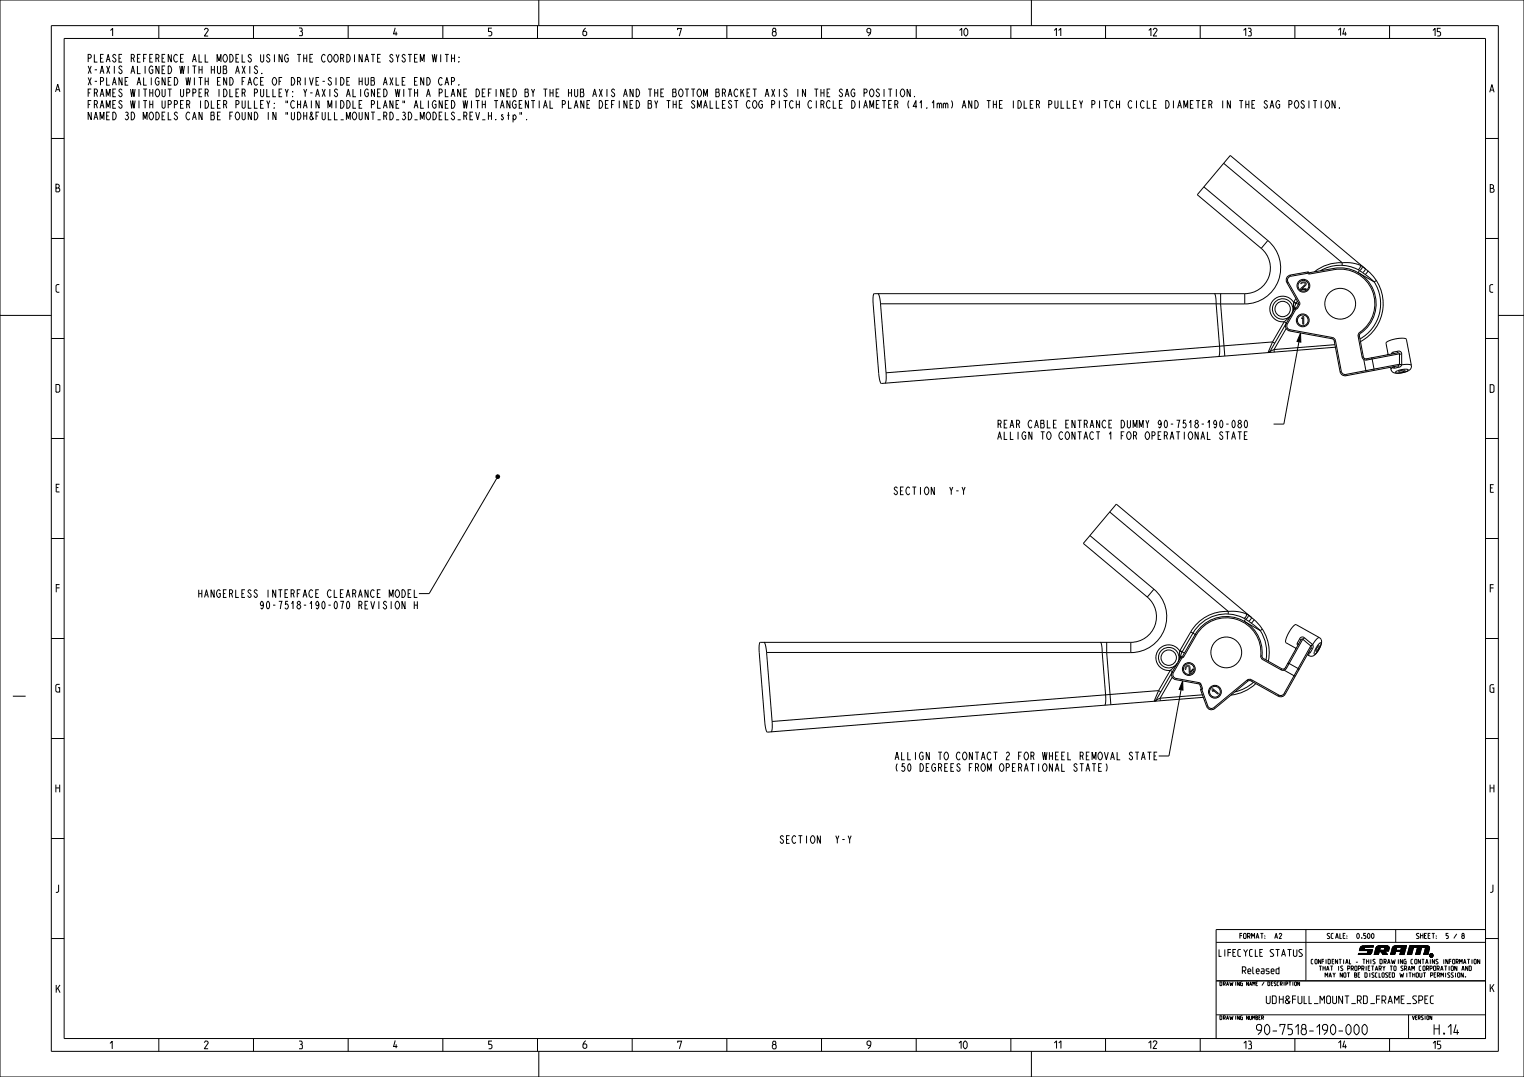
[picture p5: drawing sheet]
<svg xmlns="http://www.w3.org/2000/svg" width="594mm" height="420mm" viewBox="0 0 594 420" stroke-linecap="round" stroke-linejoin="round" font-family="sans-serif">
<g fill="none" stroke="#000" stroke-width=".39">
<path d="M0 0h594v420h-594zM210 0v10M402 0v10M20 10h564v400h-564zM25 15h554v390h-554zM61.9 10v5M98.8 10v5M135.7 10v5M172.6 10v5M209.5 10v5M246.4 10v5M283.3 10v5"/>
<path d="M320.2 10v5M357.1 10v5M394 10v5M430.9 10v5M467.8 10v5M504.7 10v5M541.6 10v5M20 54h5M579 54h5M469.2 72.9l25 20.9M476.9 63.7l46.3 38.8M20 93h5"/>
<path d="M491.6 96.9a10 10 0 0 1 3 11 10 10 0 0 1-9.4 6.6M491.6 96.9l-24.9-21 12.8-15.3 53.6 45M494.2 93.8a14 14 0 0 1 4.1 15.5 14 14 0 0 1-13.1 9.2M494.2 93.8l-2.6 3.1M579 93h5M342.2 114.5a6.2 6.2 0 0 1 1 4M343.2 118.5l2.1 26.9M343.2 118.5h130.8M473.3 114.5a4.5 4.5 0 0 1 .7 3.6v.4M474 118.5l1.4 17.6a3.3 3.3 0 0 1-.4 2.9M474 118.5h1.8M475.8 118.5h9.4"/>
<path d="M475.8 118.5l1.6 20.3M475.8 114.5v4M485.2 114.5h-144.5a4.4 4.4 0 0 0-.4 3.7l2.3 28.5a3.3 3.3 0 0 0 .9 2.8l177-14.1M485.2 114.5v4M501.6 110.2l4.5 7.9M502 110l-.4 .2M502 110l4.5 7.9M503 107.2a2 2 0 0 0-1.4 3M503 107.2v.5M503 107.7a1.5 1.5 0 0 0-1 2.3M504.2 117.9l-.1 3.3M504.2 117.9a5 5 0 0 0-8.8 .4 5 5 0 0 0 5.1 7.2"/>
<path d="M504.2 117.9l.9 .5M504.3 117.7l-.1 .2M504.3 117.7l2.2 1.2M505.1 116.4l-.8 1.3M505.3 119.9l-.2 .1M505.3 119.9l.5 .3M505.7 117.4l-1 1.8-.3 1.6M506.1 118.1l-.8 1.8M506.5 118.9l-.7 1.3M506.5 117.9v1M506.5 117.9l-.4 .2M507.3 110.1a1.01 1.01 0 0 1 1.3-.2 1.01 1.01 0 0 1 .4 1.3l-1.6 1.4h1.7v.3h-2.2v-.3l1.7-1.6a.71 .71 0 0 0-.4-.9 .71 .71 0 0 0-.9 .5h-.3z"/>
<path d="M509.7 106.6l.7 .3M509.7 106.6l-6.7 1.1M509.8 106l.3 .2M509.8 106l-.1 .6M509.8 106l-6.8 1.2M510.1 106.2l.2 .2M510.1 106.2l-.4 .4M510.3 106.4l.1 .5M519.9 104.7a14 14 0 0 1 15.4 8.5 14 14 0 0 1-5 16.8M519.9 104.7l-9.6 1.7M519.9 104.7l.1 .5M520 105.2a13.5 13.5 0 0 1 14.9 8.2 13.5 13.5 0 0 1-4.9 16.2"/>
<path d="M520 105.2l-9.6 1.7M523.2 102.5a16 16 0 0 0-10.9 3.5M523.2 102.5l3.7 .1 3.3 .8M523.2 102.5l-.1 1M529.1 105.1a15 15 0 0 0-14.5 .5M529.1 105.1l.8 .4M529.9 105.5l1.2 .8M529.9 105.5l-.5 .8 6.2 3.6M530.2 103.4a1.25 1.25 0 0 1-1.1 1.7M530.2 103.4l.8 .5M531 103.9l.2 .2a.89 .89 0 0 1 .8 1.4l-.9 .8M531 103.9l-.3 .9-.8 .7"/>
<path d="M531.1 106.3l1 .7M532.1 107l3.5 2.9M533.1 105.6a16.7 16.7 0 0 1-2.8 27.6M533.1 105.6l-1 1.4M535.6 109.9a15.7 15.7 0 0 1-5.5 22.3M536.5 109.4l-.9 .5M0 123h20M20 132h5M495.1 136.8l-.8 .5M495.1 136.8l.1 .1M495.2 136.9l-.4 .5-.5-.1M496 133.3l-150.7 12.1"/>
<path d="M496 133.3l.8 .5M496 133.3l-1.7 4M496.6 136.3l-1.4 .6M496.6 136.3l.1 1M500.5 125.5l.9 .5M500.5 125.5l-4.5 7.8M501.3 128.1l-4.7 8.2M501.7 126.4l-.4-.3a2 2 0 0 0 1.4 3M501.7 126.4a1.5 1.5 0 0 0 1.1 2.2M502.6 123.6l-2.1 1.9M502.6 123.6h.1M502.7 129.1l16.5 3"/>
<path d="M502.8 128.6l16.5 3M502.8 128.6l-.1 .5M503.2 122.8l-.6 .8M503.5 122.3a4 4 0 0 0-3.6-5.8 4 4 0 0 0-3.5 5.9 4 4 0 0 0 6.9 .3M504.1 121.2v.1M504.1 121.2h.1M504.8 120.1l.3 .4M504.8 120.1l-9.7 16.7M505.1 120l-.3 .1M505.1 120v.5M505.1 120.5l-3.4 5.9M505.8 120.2l-.7 .3"/>
<path d="M507.8 123.4h.3v3h-.3v-2.5l-.4 .5zM519.2 132.1l.8 .8M519.3 131.6l.7 .3 .5 .9M519.3 131.6l-.1 .5M520 132.9l2.3 12M520.3 134.4l-23.7 1.9M520.5 132.8l-.5 .1M520.5 132.8l2.3 12M529.4 131.1l1.5 8.1M529.8 131l-.4 .1M529.8 131l1.6 8.1M530 129.6l-.5 .5-.1 1"/>
<path d="M530 129.6l.3 .4M530.3 130l-.5 1M530.9 139.2l.7 1M531.4 139.1l.4 .7 .8 .1M531.4 139.1l-.5 .1M531.8 139.8l-.2 .4M532.6 139.9l.2 .5M534.3 139.6l.5 .4 .8 3.9-.4 .6M541 138l-.4 .4M541.1 138.3l-.9-4.6a10.5 10.5 0 0 1 7.7-1.6l.3 .2 1.9 10.2M543 137.3l-.3 .7M543 137.3l-.7 .8"/>
<path d="M544.7 137l-1.7 .3M544.7 137v.6M544.7 137l1.2 .1 .4 1.1M544.7 137.6l.6 .1 .2 .3M544.7 137.6l-12.1 2.3M545.5 138v4.1M545.5 138l.8 .2M545.5 138l-12.7 2.4M546.3 138.2v4M579 132h5M584 123h10M345.3 145.4l.1 1.2a3.2 3.2 0 0 1-.4 2.8"/>
<path d="M522.3 144.9a2 2 0 0 0 2.3 1.6M522.8 144.8a1.5 1.5 0 0 0 1.8 1.2M522.8 144.8l-.5 .1M524.6 146v.5M531.6 140.2l1.2 .2M531.6 140.2l.9 4.8M542 143.2l.1 .9M542.8 143.1l.1 .2M542.9 143.3l-.8 .8M542.9 143.3l.7 .3M543 143l-.1 .3M543.1 143l.5 .6"/>
<path d="M544 145l.7-.4a4.2 4.2 0 0 1 4.2-.3 6.4 6.4 0 0 1-4.8 1.1zM544.8 142.7l.3 .6M544.8 142.7l-20.2 3.8M545.1 143.3l-1.5 .3M545.2 144.9l.2-.2a1.84 1.84 0 0 1 2.2-.1l-.4 .2a1.99 1.99 0 0 1-2.1 .2zM545.5 142.1l.8 .2M545.5 142.1l-.7 .6M545.5 142.1h.1M545.5 142.1l.8 .1M545.5 142.1l-20.9 3.9M546.3 142.3l-.4 .7-.8 .3M546.3 142.3a4.5 4.5 0 0 1 3.8 .2"/>
<path d="M546.3 142.2v.1M547.7 144.5h.1M550.1 142.5v.7a2.49 2.49 0 0 1-1.9 1.7 5.8 5.8 0 0 1-5.6 0l-.5-.8M20 171h5M579 171h5M432.5 199.7l46.2 38.7M20 210h5M424.8 208.9l24.9 20.9M579 210h5M447.2 232.8a10 10 0 0 1 2.9 11.1 10 10 0 0 1-9.4 6.6M447.2 232.8l-25-20.9 12.9-15.3 53.6 45M449.7 229.8a14 14 0 0 1 4.2 15.5 14 14 0 0 1-13.2 9.2"/>
<path d="M449.7 229.8l-2.5 3M478.7 238.4a16 16 0 0 0-14.6 8M478.7 238.4l3.8 .1 3.3 .9M478.7 238.4v1M485.8 239.4a1.25 1.25 0 0 1-1.1 1.6M485.8 239.4l.8 .5M486.6 239.9l.2 .1a.89 .89 0 0 1 .7 1.4l-.8 .9M486.6 239.9l-.3 .9-.9 .7M20 249h5M297.8 250.5a6.2 6.2 0 0 1 1 3.9M298.8 254.4l2.1 27M298.8 254.4h130.8"/>
<path d="M428.9 250.5a4.5 4.5 0 0 1 .7 3.6v.3M429.6 254.4l1.4 17.7a3.3 3.3 0 0 1-.5 2.9M429.6 254.4l1.7 .1M431.3 254.5h9.4M431.3 254.5l1.7 20.3M431.3 250.5v4M440.7 250.5h-144.4a4.4 4.4 0 0 0-.4 3.6l2.3 28.6a3.3 3.3 0 0 0 .9 2.8l169.9-13.6M440.7 250.5v4M458.2 259.6l-2.1 1.8M458.2 259.5v.1M458.2 259.5h.1M458.3 259.5h-.1"/>
<path d="M458.8 258.7l-.5 .8M459.1 258.3a4 4 0 0 0-3.7-5.8 4 4 0 0 0-3.4 5.9 4 4 0 0 0 6.9 .3M459.7 257.2h.1M459.7 257.1v.1M459.8 253.9l-.1 3.2M459.8 253.9a5 5 0 0 0-8.8 .4 5 5 0 0 0 5.1 7.1M459.8 253.9l.9 .5M459.9 253.7l-.1 .2M459.9 253.7l1.7 1M460.4 256.1l.3 .4M460.4 256.1l-9.7 16.7M460.7 256l-.3 .1"/>
<path d="M460.7 256v.5M460.7 256.5l-3.4 5.8M460.9 255.9l-.2 .1M460.9 255.9l.5 .3M461.4 256.2l-.7 .3M462.3 259.8l.9-.4 .5 .4 .2 2.3 1.1-1.3 .2 .2-1.4 1.7-.3-.2-.1-2.3a.71 .71 0 0 0-.9-.2 .71 .71 0 0 0-.2 1l-.2 .2-.2-.6zM464.1 246.4l2.2 1.3M464.1 246.4l-4.2 7.3M466.3 247.7a13.5 13.5 0 0 1 15.8-6.1 13.5 13.5 0 0 1 9.3 14.2M466.3 247.7l-4.9 8.5M484.7 241a15 15 0 0 0-19.7 5.9l-4.5 7.8-.5 2M484.7 241l.7 .5"/>
<path d="M485.4 241.5l1.3 .8M485.4 241.5l-.4 .8 6.2 3.6M486.7 242.3l1 .7M487.7 243l3.5 2.9M488.7 241.6a16.7 16.7 0 0 1 5.6 16.3M488.7 241.6l-1 1.4M491.2 245.9a15.8 15.8 0 0 1 2.2 11.5M491.4 255.8l.2 .9 .6 .5M491.4 255.8h.5M491.9 255.8a14 14 0 0 0-9.7-14.7 14 14 0 0 0-16.4 6.3l-4.9 8.5M491.9 255.8l.5 1M492 245.4l-.8 .5"/>
<path d="M492.2 257.2l7.2 4M492.4 256.8l7.2 4M492.4 256.8l-.2 .4M501.8 258.9l.7-.2 3.5 2 .2 .6M504.9 252.7v.6M505.7 250.7l.3 .7M505.7 250.7l.1 1.1M506.5 249.3l-.8 1.4M506.5 249.3l.5 .3M507 249.6l-6 10.8M507.8 249.3l3.1 2.6M507.8 249.3l-.4-.1-.4 .4"/>
<path d="M507.8 249.3l-6.3 11.2M508.5 248.8l3 2.5M508.5 248.8l-.7 .5M508.5 248.8l-1.1-.4-.9 .9M509.5 255.3l.8 .4M509.9 254.6l.3 .1M510 254.4l.2 .3M510.2 254.7l.1 1M510.8 254.3l-.7 .1M510.8 254.3l-.6 .4M510.9 251.9h.1M510.9 251.9l-10.4 18.6"/>
<path d="M510.9 251.9v.9M510.9 252.8l.7 .2M510.9 252.8l-10 17.9M511.5 251.3l.1 .1M511.5 251.3l-.6 .6M511.6 253l-.8 1.3M511.6 251.4l-.7 .5M511.6 251.4l.2 .8-.2 .8M513.8 252l.3-.2a1.88 1.88 0 0 1-1 2.1l-.2 .1v-.5zM514.1 251.1a.44 .44 0 0 1 .6-.4 .44 .44 0 0 1 .1 .7l-.9 2.2-1.1 1.4a.41 .41 0 0 1-.7-.1 .41 .41 0 0 1 .2-.6l.8-1.8zM514.2 251.8h.1M514.2 248.7a4.1 4.1 0 0 0-2.6 2.7"/>
<path d="M514.2 248.7l.2 .1a2.07 2.07 0 0 1 .5 2.6 5.8 5.8 0 0 1-3.8 4.5l-.8-.2M514.2 248.7l-9.3-5.1a10.4 10.4 0 0 0-3.8 6.9l4.1 2.4M579 249h5M5 271.5h5M450.7 272.8l-.8 .4M450.7 272.8l.1 .1M450.8 272.9l-.4 .5-.5-.2M451.6 269.3l-150.7 12.1M451.6 269.3l.8 .5M451.6 269.3l-1.7 3.9M452.2 272.3l-1.4 .6M452.2 272.3l.1 1"/>
<path d="M456.1 261.4l.9 .5M456.1 261.4l-4.5 7.9M456.9 264.1l-4.7 8.2M457.3 262.3l-.4-.2a2 2 0 0 0 1.4 3M457.3 262.3a1.5 1.5 0 0 0 1.1 2.3M458.3 265.1l9 1.6M458.4 264.6l9 1.6M458.4 264.6l-.1 .5M467.3 266.7l.3 .3M467.4 266.2l.7 .6M467.4 266.2l-.1 .5M467.6 267l.6 1.4"/>
<path d="M467.9 268.9l.6 .1M467.9 268.9l2.4 6.6M468 268.7l-.1 .2M468 268.7l.5 .3M468.1 266.8l-.5 .2M468.1 266.8l.5 1.4M468.2 268.4l-.2 .3M468.5 269l2.3 6.3M468.6 268.2l-.1 .8M468.6 268.2l-.4 .2M468.7 271l-16.5 1.3M470.3 275.5a2 2 0 0 0 3.1 .8"/>
<path d="M470.8 275.3a1.5 1.5 0 0 0 2.3 .6M470.8 275.3l-.5 .2M472.6 268.5l2.3 1.9-.2 .3-1.9-1.6 .1 .6-.4-.3zM473.1 275.9l.3 .4M486.1 265.2l-13 10.7M486.1 265.2l.3 .4M486.4 265.6l-13 10.7M487.5 265.5l-1.1 .1M487.5 265.5l10.7 6M487.8 265.1l-.7-.2-1 .3M487.8 265.1l10.6 5.9M487.8 265.1l-.3 .4"/>
<path d="M488.5 266.1a15.8 15.8 0 0 1-7.2 3.7M489.5 266.6a16.7 16.7 0 0 1-9.7 4.5M498.4 271l-.2 .5M499.4 261.2l1.1 .2M499.6 260.8l.8 .1M499.6 260.8l-.2 .4M500.4 260.9l.1 .5M500.5 270.5a1.5 1.5 0 0 1-2.1 .5M500.5 270.5l.4 .2M500.5 261.4l4.3 2.4M500.9 270.7l-1.2 1-1.5-.2M501 260.4l-.6 .5"/>
<path d="M501 260.4l.5 .1M501.5 260.5l-1 .9M20 288h5M300.9 281.4l.1 1.2a3.2 3.2 0 0 1-.4 2.8M579 288h5M20 327h5M579 327h5M20 366h5M474 367.5h105M509 362.5v20M529.5 372.2h4.4zM529.5 372.2l4.6-.1z"/>
<path d="M529.5 372.2l4.7-.2zM529.5 372.2l4.8-.3zM529.5 372.2l3.4-.4 1.4 .1zM529.5 372.2h4.2zM529.6 371.8h3.3l-3.4 .4zM529.9 370.5l5-.1zM529.9 370.5l3.3 .2zM529.9 370.5l5-.1-1.7 .3zM529.9 370.5h5M530.1 370l1.8-.6-.2 1zM530.1 370l1.6 .4-1.8 .1zM530.1 369.8l1.8-.4z"/>
<path d="M530.2 369.5l1.7-.1-1.8 .4zM530.3 369.3l5-.3zM530.3 369.3l1.6 .1-1.7 .1zM530.3 369.2h5M530.4 369.3l.8-.3h4.1l-.1 .4h-3.3l-.2 1h3.2l-.5 1.4-.8 .4h-4.1l.1-.4h3.3l.3-1.1h-3.3zM530.5 369.2l4.8-.2zM530.5 369.2l4.8-.2-5 .3zM530.7 369.1l4.6-.1zM530.7 369h4.6M530.9 369h4.4zM531.9 369.4l3.4-.4-.1 .4zM532.9 371.8l1.7-.2-.1 .2z"/>
<path d="M532.9 371.8l1.8-.5-.1 .3zM532.9 371.8h1.6zM533.2 370.7l1.7-.3-.2 .9zM533.2 370.7l1.5 .6-1.8 .5zM533.9 372.2h-4.4M534.3 372.1l-4.8 .1M534.9 370.5l-5 .1M535.6 372.2l2-1.2zM535.6 372.2l2.1-1.4zM535.6 372.2l2.1-1.6zM535.6 372.2l2.3-2.2-.2 .6zM535.6 372.2l1.9-1-.2 1z"/>
<path d="M536.3 369.9l1.7-.5-.1 .6zM536.3 369.9l1.6 .1-2.3 2.2zM536.3 369.6l1.7-.2-1.7 .5zM536.5 369.4l4.9-.1zM536.5 369.4h1.5l-1.7 .2zM536.5 369.4h4.9M536.5 369.3h4.9M536.6 369.3l.8-.4 3.7 .2 .4 .6-.3 1.2h-1.5l1.1 1.3h-1.7l-1.3-1.5-.5 1.5h-1.7zM536.6 369.2l4.6-.1zM536.6 369.2h4.7zM536.6 369.2h4.7l-4.8 .2zM536.6 369.1h4.6"/>
<path d="M536.6 369.2h4.7M536.8 369.1h4.3zM536.8 369.1h4.4zM536.8 369h4.3M537.1 369h3.8zM537.1 369l4 .1zM537.3 368.9h3.4zM537.3 368.9l3.6 .1zM537.3 368.9l3.6 .1M537.7 370.6h.9zM537.7 370.6l.1 .1zM537.8 370.8h.1"/>
<path d="M537.8 370.7l1.8-.1 .1 .3zM537.8 370.7l1.9 .2-1.5 .3zM537.8 370.7l1.8-.1zM538 369.4l3.4-.1zM538 369.4h1.9l-.3 1.2h-1.9zM538.2 371.2l1.5-.3-.7 1.2zM538.9 369.4l2.5-.1zM539.2 372.2h1.6zM539.2 372.2h.5zM539.6 370.6l1.7-.2-1.6 .5zM539.7 370.9l1.6-.5-.1 .5zM539.7 370.9l-.6 1.2z"/>
<path d="M539.7 370.9l-.6 1.3zM539.7 370.9l1.1 1.3h-1.6zM539.7 369.4l1.7-.1zM539.8 370l1.7-.3zM539.8 370l1.6-.5zM539.8 370l1.6-.1-.1 .5zM539.8 370l1.5 .4-1.7 .2zM539.8 369.4l1.6-.1zM539.9 369.4l1.5 .1zM539.9 369.4l1.5 .1-1.6 .5zM542 372.2h1.5zM542 372.2l1.6-.1z"/>
<path d="M542 372.2l1.7-.2zM542 372.2l1.8-.4-.1 .2zM542 372.2l1.9-.9-.1 .5zM542 372.2l1.9-1.1zM542 372.2l2-1.2zM542 372.2l2.1-1.6-.1 .4zM542 372.2l2.3-2.2-.2 .6zM542 372.2h1.3zM542 372.2h.9zM542.6 369.8l1.8-.4-.1 .6zM542.6 369.8l1.7 .2-2.3 2.2zM542.8 369.5l1.6-.1-1.8 .4z"/>
<path d="M542.9 369.3l1.5 .1-1.6 .1zM542.9 369.3l5.2-.3zM542.9 369.1h5.2M543 369.2l.6-.2h4.5l-.8 3.2h-1.7l.4-1.2-2.1 .2a.87 .87 0 0 1-1.1 1h-.8zM543.1 369.1l5-.1zM543.1 369h5M543.3 369h4.8zM543.5 369h4.6zM543.7 369h4.4zM543.7 369h4.4M544 371l2-.4zM544 371l2-.4v.4z"/>
<path d="M544 370.8h2M544 362.5v5M544.1 370.6h1l-1.1 .4zM544.4 369.4l3.7-.4zM544.4 369.4h1.9l-.3 1.2h-1.9zM545.3 369.4l2.8-.4zM546 371l2-1.3-2.4 2.5zM546 370.6l2-.9-2 1.3zM546.1 369.4l2-.4zM546.2 370l1.8-.3-2 .9zM546.2 369.4l1.9-.4zM546.3 369.4l1.8-.4-.1 .7z"/>
<path d="M546.3 369.4l1.7 .3-1.8 .3zM548 369.7l-.7 2.5h-1.7zM549.4 368.9h7.1zM549.4 368.9h7.1l-5.6 .5zM549.4 368.9l1.5 .5-2.3 2.8zM549.4 368.9l7.3 .1 .5 .8-.6 2.4h-1.7l.8-2.8h-1.6l-.7 2.8h-1.6l.7-2.8h-1.6l-.7 2.8h-1.6zM549.4 368.9h7.1M550.9 369.4h6.2zM550.9 369.4l6.1-.2 .1 .2zM550.9 369.4l6.1-.2zM550.9 369.4l6-.3zM550.9 369.4l5.8-.4z"/>
<path d="M550.9 369.4l-.7 2.8h-1.6zM550.9 369.4h6.2M550.9 369.3h6.2M552.5 369.4h4.6zM552.5 369.4h1.6l-2.3 2.8zM554.1 369.4h3zM554.1 369.4l-.7 2.8h-1.6zM555.7 369.4h1.4l.1 .3zM555.7 369.4l1.5 .3-2.3 2.5zM557.1 370l-.5 2.2h-1.7zM557.1 370l-2.2 2.2zM557.2 369.7l-2.3 2.5z"/>
<path d="M557.3 372.5h.1M557.2 372.7h.1M557.3 372.4h.1M557.2 372.6h.1M557.3 372.7h.1M557.2 372.8h.1M557.4 372.3h.1M557.2 372.5h.1M557.3 372.8h.1M557.3 372.9h.1M557.2 372.4h.1M557.4 372.8h.1"/>
<path d="M557.3 373h.1M557.5 372.2h.1M557.3 372.3h.1M557.4 372.9h.1M557.4 373h.1M557.4 372.2h.1M557.6 372.1h.1M557.3 372.2h.1M557.5 373h.1M557.4 373.1h.1M557.4 372.1h.3zM557.4 372.1h.2z"/>
<path d="M557.4 373.1h.2zM557.5 372.1l.4-.1zM557.5 372.1l.3-.1zM557.5 373.1h.2zM557.5 373.1h.3zM557.6 372h.5zM557.6 373.2h.3zM557.6 373.2l.6-.1zM557.6 373.2h.5zM557.7 372.3h.2zM557.7 372.3v.6zM557.7 372.3h.4v.6l-.2-.3-.2 .3z"/>
<path d="M557.7 372h.4zM557.7 372l.3-.1zM557.7 373.2h.4zM557.8 372.4h.3zM557.8 372.5h.1M557.8 372.5l-.1 .4zM557.8 372.4l-.1 .5zM557.8 372.4l.3-.1zM557.8 372.4l.2-.1zM557.8 372.4l.2 .1zM557.8 372.6h.3zM557.8 372.6h.2z"/>
<path d="M557.8 372.6l.3-.1zM557.8 372.6l-.1 .3zM557.9 371.9h.1M557.8 373.2h.3zM557.9 373.2h.1M557.9 372.5h.1M557.9 372h.2zM557.9 373.2l.3-.1zM557.9 372.6h.1M557.9 372.4h.1M558.1 372.6h.1M558 372.6h.1"/>
<path d="M558 372.5h.1M558.1 372.5h.1M558 372l.2 .1zM558 373.1h.2zM558 372.4h.1M558 372.7h.1M558.1 372.4h.1M558 372.9h.1M558.1 372.7h.1M558 372.8h.1M558.1 372.9h.1M558.1 372.8h.1"/>
<path d="M558 373.1h.3zM558 372.1h.2zM558.1 373.1h.2zM558.1 372.1h.2zM558.2 373.1h.1M558.3 373h.1M558.3 372.1h.1M558.3 372.2h.1M558.4 373h.1M558.3 372.3h.1M558.4 372.2h.1M558.4 372.3h.1"/>
<path d="M558.5 372.9h.1M558.5 372.3h.1M558.4 372.4h.1M558.5 372.8h.1M558.3 372.9h.1M558.5 372.4h.1M558.4 372.5h.1M558.5 372.7h.1M558.4 372.8h.1M558.5 372.6h.1M558.4 372.7h.1M558.5 372.5h.1"/>
<path d="M579 366h5M579 362.5h-105v42.5M474 382.5h105M474 395.7h105M549 395.7v9.3M61.9 405v5M98.8 405v5M135.7 405v5M172.6 405v5M209.5 405v5M210 410v10M246.4 405v5"/>
<path d="M283.3 405v5M320.2 405v5M357.1 405v5M394 405v5M402 410v10M430.9 405v5M467.8 405v5M504.7 405v5M541.6 405v5"/>
<circle cx="508" cy="111.4" r="2.1"/>
<circle cx="508" cy="111.4" r="2.5"/>
<circle cx="522.4" cy="118.4" r="6"/>
<circle cx="499.9" cy="120.5" r="3"/>
<circle cx="507.8" cy="124.9" r="2.1"/>
<circle cx="507.8" cy="124.9" r="2.5"/>
<circle cx="455.5" cy="256.5" r="3"/>
<circle cx="478" cy="254.4" r="6"/>
<circle cx="463.4" cy="260.9" r="2.1"/>
<circle cx="463.4" cy="260.9" r="2.5"/>
<circle cx="473.5" cy="269.8" r="2.1"/>
<circle cx="473.5" cy="269.8" r="2.5"/>
<circle cx="557.9" cy="372.6" r=".56"/>
<circle cx="557.9" cy="372.6" r=".65"/>
</g>
<g fill="#000">
<path d="M530.1 370l1.6 .4-1.8 .1zM530.1 369.8l1.8-.4zM530.3 369.3l1.6 .1-1.7 .1zM530.2 369.5l1.7-.1-1.8 .4zM530.1 370l1.8-.6-.2 1zM533.2 370.7l1.5 .6-1.8 .5zM532.9 371.8l1.7-.2-.1 .2zM532.9 371.8h1.6zM532.9 371.8l1.8-.5-.1 .3zM533.2 370.7l1.7-.3-.2 .9zM536.3 369.9l1.6 .1-2.3 2.2zM536.5 369.4h1.5l-1.7 .2z"/>
<path d="M536.3 369.6l1.7-.2-1.7 .5zM535.6 372.2l2-1.2zM535.6 372.2l1.9-1-.2 1zM535.6 372.2l2.1-1.4zM535.6 372.2l2.3-2.2-.2 .6zM535.6 372.2l2.1-1.6zM537.8 370.7l1.8-.1 .1 .3zM537.7 370.6l.1 .1zM536.3 369.9l1.7-.5-.1 .6zM537.8 370.7l1.9 .2-1.5 .3zM538.2 371.2l1.5-.3-.7 1.2zM537.7 370.6h.9z"/>
<path d="M539.7 370.9l-.6 1.2zM539.7 370.9l-.6 1.3zM539.2 372.2h.5zM539.8 370l1.5 .4-1.7 .2zM539.6 370.6l1.7-.2-1.6 .5zM537.8 370.7l1.8-.1zM539.7 370.9l1.1 1.3h-1.6zM539.7 369.4l1.7-.1zM539.9 369.4l1.5 .1-1.6 .5zM539.8 369.4l1.6-.1zM539.2 372.2h1.6zM539.7 370.9l1.6-.5-.1 .5z"/>
<path d="M539.9 369.4l1.5 .1zM539.8 370l1.7-.3zM539.8 370l1.6-.1-.1 .5zM539.8 370l1.6-.5zM542.6 369.8l1.7 .2-2.3 2.2zM542.9 369.3l1.5 .1-1.6 .1zM542.8 369.5l1.6-.1-1.8 .4zM542 372.2h.9zM542 372.2h1.5zM542 372.2h1.3zM542 372.2l1.6-.1zM542 372.2l1.7-.2z"/>
<path d="M542 372.2l1.8-.4-.1 .2zM542 372.2l1.9-.9-.1 .5zM542 372.2l1.9-1.1zM542 372.2l2-1.2zM542 372.2l2.1-1.6-.1 .4zM542 372.2l2.3-2.2-.2 .6zM544.1 370.6h1l-1.1 .4zM542.6 369.8l1.8-.4-.1 .6zM546 371l2-1.3-2.4 2.5zM546 370.6l2-.9-2 1.3zM546.3 369.4l1.7 .3-1.8 .3zM546.2 370l1.8-.3-2 .9z"/>
<path d="M546.2 369.4l1.9-.4zM548 369.7l-.7 2.5h-1.7zM546.3 369.4l1.8-.4-.1 .7zM549.4 368.9l1.5 .5-2.3 2.8zM550.9 369.4l-.7 2.8h-1.6zM552.5 369.4h1.6l-2.3 2.8zM554.1 369.4l-.7 2.8h-1.6zM555.7 369.4l1.5 .3-2.3 2.5zM549.4 368.9h7.1l-5.6 .5zM550.9 369.4l5.8-.4zM550.9 369.4l6-.3zM555.7 369.4h1.4l.1 .3z"/>
<path d="M557.1 370l-2.2 2.2zM557.1 370l-.5 2.2h-1.7zM557.2 369.7l-2.3 2.5zM557.4 372.1h.3zM557.5 372.1l.4-.1zM557.4 373.1h.2zM557.6 372h.5zM557.5 373.1h.3zM557.4 372.1h.2zM557.7 372.3v.6zM557.7 372l.3-.1zM557.6 373.2h.5z"/>
<path d="M557.5 373.1h.2zM557.8 372.4h.3zM557.8 372.4l-.1 .5zM557.8 372.6h.3zM557.8 372.5l-.1 .4zM557.8 372.6l-.1 .3zM557.7 373.2h.4zM557.5 372.1l.3-.1zM557.9 372h.2zM557.6 373.2h.3zM557.6 373.2l.6-.1zM557.7 372.3h.2z"/>
<path d="M558 373.1h.2zM557.9 373.2l.3-.1zM557.8 372.4l.2-.1zM558 372l.2 .1zM558 372.1h.2zM557.8 372.6l.3-.1zM557.8 372.6h.2zM557.8 372.4l.3-.1zM557.8 373.2h.3zM557.7 372h.4zM558.1 373.1h.2zM558 373.1h.3z"/>
<path d="M558.1 372.1h.2z"/>
</g>
<path d="M530.3 369.2h5" fill="none" stroke="#000" stroke-width=".42"/>
<path d="M529.5 372h4.8" fill="none" stroke="#000" stroke-width=".41"/>
<path d="M542.9 369.2h5.2" fill="none" stroke="#000" stroke-width=".43"/>
<!-- layer: 09_NOTES -->
<g fill="none" stroke="#000" stroke-width=".39">
<path d="M102 28.5l.2 .2zM176 31.7h.7l.5-.5v-.5l-.5-.5h-.7v3M176 22.7h1.2M177.2 21.2v3M178.8 24l.2 .2zM178.8 22.2l.2 .3zM178.8 33l.2 .2zM214.4 39.2v3h1.2M214.4 36.2h1.2M215.6 34.7v3M216.8 36.2h.7M218 34.7h-1.2v3h1.2"/>
<path d="M356.4 37.5l.2 .2zM402.8 39.2h-1.2v3h1.2M203.3 43.7v1M205.2 46.5l.2 .2zM211.8 42.2l.8-3 .7 3M212.1 41.2h.9M404 40.7h.7l.5-.5v-.5l-.5-.5h-.7v3M404.7 40.7l.5 1.5M522 42l.2 .2zM506.3 133.3l-5.9 32.1h-4M506.9 129.9l.1 3.5-1.5-.2zM485 169.9h.8"/>
<path d="M485.3 164.1l.3-.2a2.03 2.03 0 0 1 0 3 2.12 2.12 0 0 1-.3-2.8zM486.2 168.4h-1.2v3h1.2M193.3 185.6l.5-.4 .7 .1 .3 .6-.3 .6-.7 .1-.5-.4zM193.6 186.5l-26.3 45h-4M161.5 230v3h1.2M460.3 269l-4.7 25.8h-4M461 265.5l.1 3.6-1.5-.2zM431.1 297.8a2.67 2.67 0 0 1 0 3M449.8 294.8h.8M451 293.3h-1.2v3h1.2M491.7 397l.8-.2-.2-.7h-.6v1.5M492.1 397l.4 .6"/>
<path d="M506.5 382.9v1.5l-.7-1.5v1.5"/>
</g>
<path d="M506.9 129.9l.1 3.5-1.5-.2zM193.3 185.6l.5-.4 .7 .1 .3 .6-.3 .6-.7 .1-.5-.4zM461 265.5l.1 3.6-1.5-.2z" fill="#000"/>
<g font-size="5.2">
<text x="488.1" y="403.5">90-7518-190-000</text>
<text x="557.8" y="403.5">H.14</text>
</g>
<g font-size="3.9">
<text x="42.7" y="14.1">1</text>
<text x="79.6" y="14.1">2</text>
<text x="116.5" y="13.9">3</text>
<text x="153.4" y="13.9">4</text>
<text x="190.3" y="14">5</text>
<text x="227.2" y="13.9">6</text>
<text x="264.1" y="14.1">7</text>
<text x="301" y="14">8</text>
<text x="337.9" y="14.1">9</text>
<text x="373.7" y="14">10</text>
<text x="410.3" y="14">11</text>
<text x="447.4" y="14">12</text>
<text x="484.3" y="14">13</text>
<text x="521.4" y="13.9">14</text>
<text x="558.1" y="14">15</text>
<text x="33.8" y="24.2">PLEASE REFERENCE ALL MODELS USING THE COORDINATE SYSTEM WITH:</text>
<text x="33.8" y="28.7">X-AXIS ALIGNED WITH HUB AXIS.</text>
<text x="21.8" y="35.8">A</text>
<text x="33.8" y="33.2">X-PLANE ALIGNED WITH END FACE OF DRIVE-SIDE HUB AXLE END CAP.</text>
<text x="580.8" y="36">A</text>
<text x="33.8" y="37.7">FRAMES WITHOUT UPPER IDLER PULLEY: Y-AXIS ALIGNED WITH A PLANE DEFINED BY THE</text>
<text x="221" y="37.7">HUB AXIS AND THE BOTTOM BRACKET AXIS IN THE SAG POSITION.</text>
<text x="33.8" y="42.2">FRAMES WITH UPPER IDLER PULLEY: &quot;CHAIN MIDDLE PLANE&quot; ALIGNED WITH TANGENTIAL</text>
<text x="33.8" y="46.7">NAMED 3D MODELS CAN BE FOUND IN &quot;UDH&amp;FULL_MOUNT_RD_3D_MODELS_REV_H.stp&quot;.</text>
<text x="218.6" y="42.2">PLANE DEFINED BY THE SMALLEST COG PITCH CIRCLE DIAMETER (41.1mm) AND THE IDLER</text>
<text x="408.2" y="42.2">PULLEY PITCH CICLE DIAMETER IN THE SAG POSITION.</text>
<text x="21.8" y="74.8">B</text>
<text x="580.8" y="75">B</text>
<text x="21.9" y="114">C</text>
<text x="580.8" y="114">C</text>
<text x="22" y="152.9">D</text>
<text x="581" y="153">D</text>
<text x="388.4" y="166.9">REAR CABLE ENTRANCE DUMMY 90-7518-190-080</text>
<text x="388.4" y="171.4">ALLIGN TO CONTACT 1 FOR OPERATIONAL STATE</text>
<text x="21.8" y="191.8">E</text>
<text x="580.8" y="192">E</text>
<text x="348.2" y="192.9">SECTION</text>
<text x="369.7" y="192.9">Y-Y</text>
<text x="21.8" y="231">F</text>
<text x="76.9" y="233">HANGERLESS INTERFACE CLEARANCE MODEL</text>
<text x="580.8" y="231">F</text>
<text x="100.9" y="237.5">90-7518-190-070 REVISION H</text>
<text x="21.8" y="269.9">G</text>
<text x="580.8" y="270">G</text>
<text x="348.4" y="296.3">ALLIGN TO CONTACT 2 FOR WHEEL REMOVAL STATE</text>
<text x="348.4" y="300.8">(50 DEGREES FROM OPERATIONAL STATE)</text>
<text x="21.8" y="309">H</text>
<text x="580.8" y="309">H</text>
<text x="303.8" y="328.9">SECTION</text>
<text x="325.2" y="328.9">Y-Y</text>
<text x="580.6" y="348">J</text>
<text x="21.6" y="348">J</text>
<text x="21.9" y="387.1">K</text>
<text x="580.8" y="386.8">K</text>
<text x="493.7" y="391.4">UDH&amp;FULL_MOUNT_RD_FRAME_SPEC</text>
<text x="42.6" y="409.1">1</text>
<text x="79.6" y="409">2</text>
<text x="116.5" y="409">3</text>
<text x="153.4" y="408.8">4</text>
<text x="190.4" y="409">5</text>
<text x="227.2" y="408.8">6</text>
<text x="264.2" y="409">7</text>
<text x="301" y="409">8</text>
<text x="337.9" y="409">9</text>
<text x="373.4" y="409">10</text>
<text x="410.3" y="408.9">11</text>
<text x="447.4" y="408.9">12</text>
<text x="484.4" y="409">13</text>
<text x="521.4" y="408.8">14</text>
<text x="558.1" y="409">15</text>
</g>
<g font-size="3.5">
<text x="474.7" y="373">LIFECYCLE STATUS</text>
<text x="483.1" y="379.7">Released</text>
</g>
<g font-size="2.6">
<text x="482.8" y="366">FORMAT:</text>
<text x="496.9" y="366">A2</text>
<text x="516.6" y="366">SCALE:</text>
<text x="528.6" y="366">0.500</text>
<text x="551.4" y="366">SHEET:</text>
<text x="563.6" y="366">5 / 8</text>
</g>
<g font-size="2.3">
<text x="511.2" y="375.9">CONFIDENTIAL - THIS DRAWING CONTAINS INFORMATION</text>
<text x="514.7" y="378.5">THAT IS PROPRIETARY TO SRAM CORPORATION AND</text>
<text x="516.7" y="381.1">MAY NOT BE DISCLOSED WITHOUT PERMISSION.</text>
</g>
<g font-size="2">
<text x="475.2" y="384.4">DRAWING NAME / DESCRIPTION</text>
<text x="475.2" y="397.6">DRAWING NUMBER</text>
<text x="550.2" y="397.6">VERSION</text>
</g>
</svg>
